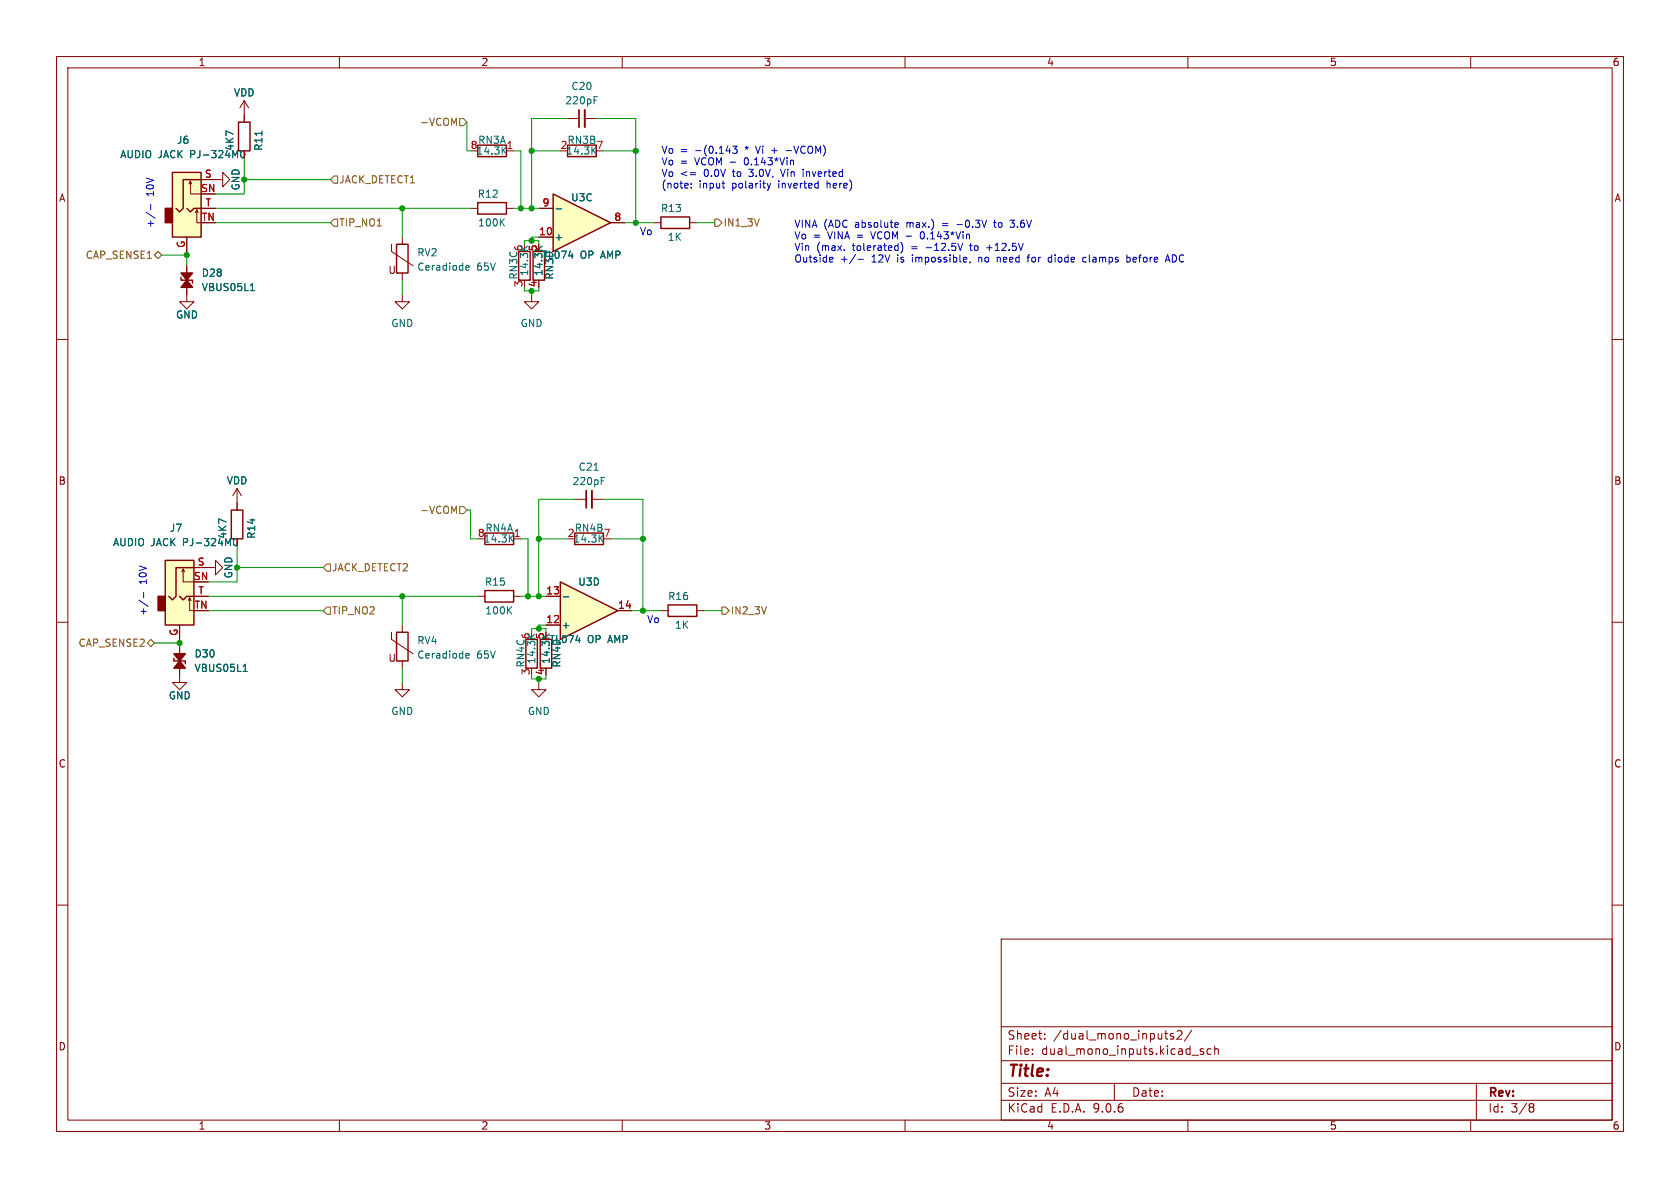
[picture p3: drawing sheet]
<svg xmlns="http://www.w3.org/2000/svg" width="297mm" height="210mm" viewBox="0 0 297 210" stroke-linecap="round" stroke-linejoin="round" font-family="sans-serif">
<g fill="none" stroke="#840000" stroke-width=".18">
<path d="M10 10h277v190h-277zM12 12h273v186h-273zM43.2 17.8l-.8 1.3M43.2 17.8l.7 1.3M43.2 17.8v2.5M60 10v2M110 10v2M160 10v2M210 10v2M260 10v2M10 60h2M285 60h2"/>
<path d="M41.9 86.4l-.8 1.2M41.9 86.4l.8 1.2M41.9 86.4v2.5M10 110h2M285 110h2M10 160h2M177 166h108v32h-108zM285 160h2M60 198v2M110 198v2M160 198v2M177 194.5h108"/>
<path d="M177 191.5h108M177 187.5h108M177 181.5h108M182.5 186.3v.1M182.5 185.5v.1M184.7 183.6v.1M184.7 182.8v.1M197 191.5v3M205.9 182.7h.6M206.3 183.7h.2M207.5 182.8l-.4-.1-.2 .2 .1 .2 .5 .2v.3h-.6M208.1 182.3l.6-.1 .2 .1 .1 .3-1 1.1h1"/>
<path d="M210 198v2M210.7 182.1l-1.3 2M210.7 186.5h1.2M212.7 185.5l-.3-.1-.2 .2v.2l.5 .2v.3h-.5M214.1 185.5l-.4-.1-.3 .3v.4l.1 .2h.6M214.7 185.5l.3-.1 .3 .1 .1 .9M214.7 184.9v1.5M260 198v2M261 191.5v6.5M270.6 195.1l.4 .1 .2 .2-.3 .3M270.6 195.7h.3M270.9 195.7l.2 .2 .1 .4-.2 .2-.4 .1"/>
</g>
<path d="M30.5 30.5h5.1v11.4h-5.1z" fill="#ffffc2"/>
<g fill="#840000" stroke="#840000" stroke-width=".25">
<path d="M29.2 36.8h1.3v2.6h-1.3z"/>
<path d="M33 49.5l1 1.3h-2z"/>
<path d="M32 48.3h2l-1 1.2z"/>
</g>
<path d="M30.5 30.5h5.1v11.4h-5.1zM33 36.8l.7 .7 .6-.7h1.3M35.6 31.8h-3.2v5l-.7 .7-.6-.7M42.2 21.6h2v5.1h-2zM84.5 35.8h5v2h-5zM84.5 25.7h5v2h-5zM32 49v.5h2v.5M70.1 43.2h2v5.1h-2zM91.7 44.5h2v5h-2z" fill="none" stroke="#840000" stroke-width=".25"/>
<g fill="none" stroke="#840000" stroke-width=".18">
<path d="M33.4 32.5l.3-.5v2.3h1.9M33.7 32l.2 .5M34.5 37.6l.3-.5v2.3h.8M34.8 37.1l.3 .5M35.6 31.8h3.8v-1.3l1.2 1.3-1.2 1.2v-1.2M35.6 36.8h2.5M43.2 20.3v1.3M43.2 26.7v1.2M83.2 36.8h1.3M89.5 36.8h1.3M89.5 26.7h1.3M33 47v6.3h1.3l-1.3 1.3-1.3-1.3h1.3"/>
<path d="M33 41.9v2.6M69.2 43.2v1.3l3.8 2.5M71.1 52.1v1.2h1.3l-1.3 1.3-1.3-1.3h1.3M71.1 41.9v1.3M71.1 48.3v1.2"/>
</g>
<path d="M42.7 26.7l.1-.1a.68 .68 0 0 1 .5 .6 .68 .68 0 0 1-.5 .7 .84 .84 0 0 1-.1-1.2zM46.3 23.2v.7M88.6 39.2l.6 .7M89 26.5l.5 .7M89.2 38.7l-.7 .7M89.5 26l-.7 .7M44.3 51.4h.7M44.5 50.3l.1-.2v1.3M82.4 47.6l.1 .2 .4-.1M82.4 47.1l.1-.2h.3l.2 .2v.1l-.6 .1M93.3 43.5l-.7 .6" fill="none" stroke="#006464" stroke-width=".18"/>
<path d="M29.2 99.1h5.1v11.4h-5.1z" fill="#ffffc2"/>
<g fill="#840000" stroke="#840000" stroke-width=".25">
<path d="M27.9 105.4h1.3v2.6h-1.3z"/>
<path d="M31.7 116.8l1.1 1.3h-2.1z"/>
<path d="M30.7 115.6h2.1l-1.1 1.2z"/>
</g>
<path d="M29.2 99.1h5.1v11.4h-5.1zM40.9 90.2h2v5.1h-2zM30.7 116.3v.5h2.1v.5M31.7 105.4l.7 .6 .6-.6h1.3M34.3 100.3h-3.2v5.1l-.6 .6-.7-.6M118.1 106.9h5.1v2.1h-5.1z" fill="none" stroke="#840000" stroke-width=".25"/>
<path d="M41.9 88.9v1.3M41.9 95.3v1.2M31.7 114.3v6.4h1.3l-1.3 1.2-1.2-1.2h1.2M31.7 110.5v2.5M32.1 101.1l.3-.5v2.3h1.9M32.4 100.6l.2 .5M33.3 106.2l.2-.5v2.3h.8M33.5 105.7l.3 .5M34.3 100.3h3.8v-1.2l1.3 1.2-1.3 1.3v-1.3M34.3 105.4h2.5M116.8 108h1.3M123.2 108h1.3" fill="none" stroke="#840000" stroke-width=".18"/>
<path d="M41.5 95.3l.1-.1a.68 .68 0 0 1 .4 .6 .68 .68 0 0 1-.4 .7 .84 .84 0 0 1-.1-1.2zM43 118.7h.7M43.2 117.6l.2-.2v1.3" fill="none" stroke="#006464" stroke-width=".18"/>
<path d="M99.1 102.9l10.1 5.1-10.1 5z" fill="#ffffc2"/>
<path d="M94.2 44.5h2.1v5h-2.1zM85.7 94.2h5.1v2.1h-5.1zM101.6 94.2h5.1v2.1h-5.1zM70.1 111.8h2v5h-2zM85.7 104.4h5.1v2h-5.1zM93 113h2v5.1h-2zM95.5 113h2v5.1h-2zM99.1 102.9l10.1 5.1-10.1 5z" fill="none" stroke="#840000" stroke-width=".25"/>
<g fill="none" stroke="#840000" stroke-width=".18">
<path d="M100.3 21h2.1M103.4 21h2M90.8 95.3h1.3M101.6 88.3h2M104.6 88.3h2.1M69.2 111.8v1.2l3.8 2.6M71.1 110.5v1.3M71.1 116.8v1.3M84.5 105.4h1.2M90.8 105.4h1.3M96.5 110.5h2.6M96.5 105.4h2.6"/>
<path d="M109.2 108h2.6M71.1 120.7v1.2h1.3l-1.3 1.3-1.3-1.3h1.3M95.2 120.7v1.2h1.3l-1.3 1.3-1.2-1.3h1.2"/>
</g>
<g fill="none" stroke="#006464" stroke-width=".18">
<path d="M105 17.7h.4M105 17.1h.6M95.8 43.5l-.7 .6M90.2 95.1l.6 .7M90.8 94.6l-.8 .7M105 83.1h.7M106.1 95.1l.5 .7M106.3 85h.4M106.3 84.4h.6M106.6 94.6l-.7 .7M82.4 116.2l.1 .1h.4M82.4 115.7l.1-.2h.3l.2 .2v.1l-.6 .1"/>
<path d="M89.9 107.8l.6 .7M90.5 107.3l-.8 .7M94.6 112.1l-.8 .5M97.1 112.1l-.7 .5M99.6 105.5h1"/>
</g>
<path d="M102.4 19.4v3.1M103.6 86.7v3.1" fill="none" stroke="#840000" stroke-width=".3"/>
<path d="M103.4 19.4v3.1M104.6 86.7v3.1" fill="none" stroke="#840000" stroke-width=".33"/>
<path d="M97.8 34.3l10.1 5.1-10.1 5.1z" fill="#ffffc2"/>
<path d="M97.8 34.3l10.1 5.1-10.1 5.1zM100.3 25.7h5.1v2h-5.1zM116.8 38.4h5.1v2h-5.1z" fill="none" stroke="#840000" stroke-width=".25"/>
<g fill="none" stroke="#840000" stroke-width=".18">
<path d="M35.6 36.8h2.5M35.6 31.8h2.5M43.2 20.3v1.3M43.2 26.7v1.2M95.2 36.8h2.6M107.9 39.4h2.6M115.6 39.4h1.2M121.9 39.4h1.3M33 41.9v2.6M33 47v1.3M33 50.8v1.3M94 52.1v1.2h1.2l-1.2 1.3-1.3-1.3h1.3"/>
<path d="M95.2 41.9h2.6M41.9 88.9v1.3M41.9 95.3v1.2M31.7 110.5v2.5M31.7 114.3v1.3M31.7 118.1v1.3M34.3 100.3h2.5M34.3 105.4h2.5M96.5 105.4h2.6M96.5 110.5h2.6M109.2 108h2.6"/>
</g>
<g fill="none" stroke="#006464" stroke-width=".18">
<path d="M42.7 26.7l.1-.1a.68 .68 0 0 1 .5 .6 .68 .68 0 0 1-.5 .7 .84 .84 0 0 1-.1-1.2zM46.3 23.2v.7M98.3 36.9h1M104.8 26.5l.6 .7M105.4 26l-.7 .7M44.3 51.4h.7M44.5 50.3l.1-.2v1.3M95.8 43.5l-.7 .6M41.5 95.3l.1-.1a.68 .68 0 0 1 .4 .6 .68 .68 0 0 1-.4 .7 .84 .84 0 0 1-.1-1.2zM43 118.7h.7M43.2 117.6l.2-.2v1.3M97.1 112.1l-.7 .5"/>
<path d="M99.6 105.5h1"/>
</g>
<path d="M59.1 31.1h.6v1.3h-.6l-.7-.6zM59.1 38.7h.6v1.3h-.6l-.7-.6zM80.3 21.8l.4-.9v1.3M81.3 21h.6l.6 .6-.6 .6h-.6zM126.4 38.7h.6l.6 .7-.6 .6h-.6zM27.3 45.1l.6-.6 .7 .6-.7 .6zM57.8 99.7h.6v1.3h-.6l-.7-.7zM80.3 90.4l.4-.9v1.2M81.3 89.5h.6l.6 .7-.6 .6h-.6zM26 113.7l.7-.7 .6 .7-.6 .6zM57.8 107.3h.6v1.3h-.6l-.7-.6zM127.6 107.3h.7l.6 .7-.6 .6h-.7z" fill="none" stroke="#725600" stroke-width=".18"/>
<g fill="none" stroke="#009600" stroke-width=".18">
<path d="M38.1 39.4h20.3M38.1 36.8h45.1M38.1 34.3h5.1M43.2 27.9v3.9h15.2M71.1 36.8v5.1M82.5 21.6v5.1h.7M90.8 26.7h1.3v10.1M90.8 36.8h4.4M94 26.7h5.1M100.3 21h-6.3v15.8M105.4 21h7v18.4M106.7 26.7h5.7"/>
<path d="M110.5 39.4h5.1M123.2 39.4h3.2M28.6 45.1h4.4M33 44.5v2.5M71.1 49.5v2.6M92.7 43.2v-.7h2.5v.7M92.7 50.8v.6h1.3v.7M95.2 41.9h-1.2v.6M41.9 96.5v3.8h15.2M82.5 90.2h.7v5.1h1.3M92.1 95.3h1.2v10.1M95.2 95.3h5.1"/>
<path d="M101.6 88.3h-6.4v17.1M106.7 88.3h7v19.7M107.9 95.3h5.8M27.3 113.7h4.4M31.7 113v1.3M36.8 108h20.3M36.8 105.4h47.7M36.8 102.9h5.1M71.1 105.4v5.1M71.1 118.1v2.6M92.1 105.4h4.4M94 119.4v.6h1.2v.7"/>
<path d="M94 111.8v-.7h2.5v.7M96.5 110.5h-1.3v.6M111.8 108h5M124.5 108h3.1"/>
</g>
<g fill="none" stroke="#0000c2" stroke-width=".18">
<path d="M25.8 37.5l1.6 1.1M26.7 36.1v1M122 30.5h1M122 30.9h1M122.2 33.1v.1M122.2 32.5v.1M127.6 32.4h.5M127.9 33.2h.2M128.4 26.7h.8M129.5 25.8h.8l-.4 .5 .3 .1v.6l-.1 .1-.6-.1M133.6 25.8l.4 1.3M135.6 32.4l.3 .8"/>
<path d="M135.9 33.2l-.1 .3M136.2 32.4l-.3 .8M136.4 26.6h1M138 29.9l.4 1.3M139 26.6h.9M140.1 28.3l.2 .2v.7M142 29.9v.1M142 30.4v.8M158.4 39.3l.4 .1v.2l-.6 .2M169.2 39.7h.9M175.6 39.3h.5M175.8 38.9v1.1l.3 .2"/>
<path d="M178.5 38.9h.8l-.4 .5 .3 .1M146.8 45.5h.4l.1 .3-.6 .1M147.2 46.3h-.4M149.3 44.2v.1M151.3 45l-1.1 1.6M151.7 45.8h1M153.9 41l.4 1.2M158.8 40.1l-.4 .1M159.3 42.9a1.49 1.49 0 0 1 0 1.8M162.8 41.2v.8l.3 .2M170.2 43l-.4 1.3M171.4 43.4h.5"/>
<path d="M171.5 46.3l-.1 .2M171.6 43v1.2M173 45.5v.8M173.2 45.5l-.2 .1M174.4 43.8h1M176.3 45.5v.8M176.7 45.5l-.4 .1M178.6 40.1h.6M181.6 45.5h.4M182 45.1l-.3 .1v1.1M185.4 46.3h.5M185.4 45.5h.5"/>
<path d="M185.9 45.1v1.2M191.4 46.1l.3 .2h.3M192 45.5h-.3l-.3 .2M199.2 45.5h.4l.2 .2-.1 .6h-.5M199.2 45.1v1.2M200.4 45.5v.8M200.9 45.8l-.6 .1M206 46.3l.4-1.2 .4 1.2M206.1 46h.6M207.6 45.1h-.3v1.2h.3M24.5 106.1l1.7 1.1M25.4 104.7v1"/>
</g>
<g fill="#009600" stroke="#009600" stroke-width=".18">
<circle cx="94" cy="26.7" r=".46"/>
<circle cx="113.7" cy="95.3" r=".46"/>
<circle cx="112.4" cy="26.7" r=".46"/>
<circle cx="112.4" cy="39.4" r=".46"/>
<circle cx="94" cy="36.8" r=".46"/>
<circle cx="43.2" cy="31.8" r=".46"/>
<circle cx="33" cy="45.1" r=".46"/>
<circle cx="92.1" cy="36.8" r=".46"/>
<circle cx="71.1" cy="36.8" r=".46"/>
<circle cx="31.7" cy="113.7" r=".46"/>
<circle cx="41.9" cy="100.3" r=".46"/>
<circle cx="113.7" cy="108" r=".46"/>
<circle cx="95.2" cy="95.3" r=".46"/>
<circle cx="93.3" cy="105.4" r=".46"/>
<circle cx="95.2" cy="105.4" r=".46"/>
<circle cx="94" cy="42.5" r=".46"/>
<circle cx="94" cy="51.4" r=".46"/>
<circle cx="71.1" cy="105.4" r=".46"/>
<circle cx="95.2" cy="120" r=".46"/>
<circle cx="95.2" cy="111.1" r=".46"/>
</g>
<text font-size="2.8" fill="#840000" x="178" y="190.9">Title:</text>
<g font-size="2.1" fill="#840000">
<text x="178" y="184">Sheet:</text>
<text x="186.2" y="184">/dual_mono_inputs2/</text>
<text x="178" y="186.7">File:</text>
<text x="184.1" y="186.7">dual_mono_inputs.kicad_sch</text>
<text x="178" y="196.9">KiCad</text>
<text x="178" y="194.1">Size:</text>
<text x="184.7" y="194.1">A4</text>
<text x="185.7" y="196.9">E.D.A.</text>
<text x="193.3" y="196.9">9.0.6</text>
<text x="200" y="194.1">Date:</text>
<text x="263" y="194.3">Rev:</text>
<text x="263" y="196.9">Id:</text>
<text x="267.1" y="196.9">3/8</text>
</g>
<g font-size="1.8" fill="#840000">
<text x="35" y="11.9">1</text>
<text x="85" y="11.9">2</text>
<text x="135" y="11.9">3</text>
<text x="185" y="11.9">4</text>
<text x="235" y="11.9">5</text>
<text x="285" y="11.9">6</text>
<text x="10.3" y="35.9">A</text>
<text x="285.3" y="35.9">A</text>
<text x="68.6" y="48.6">U</text>
<text x="10.3" y="85.9">B</text>
<text x="285.3" y="85.9">B</text>
<text x="68.6" y="117.2">U</text>
<text x="10.3" y="135.9">C</text>
<text x="285.3" y="135.9">C</text>
<text x="10.3" y="185.9">D</text>
<text x="285.3" y="185.9">D</text>
<text x="35" y="199.9">1</text>
<text x="85" y="199.9">2</text>
<text x="135" y="199.9">3</text>
<text x="185" y="199.9">4</text>
<text x="235" y="199.9">5</text>
<text x="285" y="199.9">6</text>
</g>
<g font-size="1.8" fill="#006464">
<text x="41.3" y="17.2">VDD</text>
<text x="100.9" y="16.1">C20</text>
<text x="99.8" y="18.6">220pF</text>
<text x="21.2" y="28.2">AUDIO JACK</text>
<text x="31.2" y="25.6">J6</text>
<text x="33.7" y="28.2">PJ-324M0</text>
<text x="41.5" y="26.8" transform="rotate(-90 41.5 26.8)">4K7</text>
<text x="46.6" y="26.8" transform="rotate(-90 46.6 26.8)">R11</text>
<text x="83.1" y="26.4">8</text>
<text x="84.1" y="27.5">14.3K</text>
<text x="84.4" y="25.6">RN3A</text>
<text x="99" y="26.4">2</text>
<text x="100" y="27.5">14.3K</text>
<text x="100.2" y="25.6">RN3B</text>
<text x="105.3" y="26.4">7</text>
<text x="42.6" y="33.8" transform="rotate(-90 42.6 33.8)">GND</text>
<text x="84.4" y="35.2">R12</text>
<text x="100.9" y="35.8">U3C</text>
<text x="84.4" y="40.2">100K</text>
<text x="116.7" y="37.7">R13</text>
<text x="73.7" y="45.5">RV2</text>
<text x="92.5" y="44.5" transform="rotate(-90 92.5 44.5)">6</text>
<text x="95.8" y="45.9">TL074</text>
<text x="97.9" y="42.8">+</text>
<text x="102.6" y="45.9">OP AMP</text>
<text x="118" y="42.8">1K</text>
<text x="35.6" y="49.1">D28</text>
<text x="35.6" y="51.7">VBUS05L1</text>
<text x="73.7" y="48">Ceradiode</text>
<text x="84.3" y="48">65V</text>
<text x="91.7" y="49.5" transform="rotate(-90 91.7 49.5)">RN3C</text>
<text x="93.6" y="48.9" transform="rotate(-90 93.6 48.9)">14.3K</text>
<text x="96.1" y="48.9" transform="rotate(-90 96.1 48.9)">14.3K</text>
<text x="98" y="49.5" transform="rotate(-90 98 49.5)">RN3D</text>
<text x="31" y="56.5">GND</text>
<text x="69.1" y="58">GND</text>
<text x="91.9" y="58">GND</text>
<text x="102.2" y="83.4">C21</text>
<text x="40" y="85.8">VDD</text>
<text x="101.1" y="86">220pF</text>
<text x="29.9" y="94.2">J7</text>
<text x="40.2" y="95.3" transform="rotate(-90 40.2 95.3)">4K7</text>
<text x="45.3" y="95.3" transform="rotate(-90 45.3 95.3)">R14</text>
<text x="84.4" y="95">8</text>
<text x="85.7" y="94.2">RN4A</text>
<text x="100.3" y="95">2</text>
<text x="101.5" y="94.2">RN4B</text>
<text x="106.6" y="95">7</text>
<text x="19.9" y="96.7">AUDIO JACK</text>
<text x="32.4" y="96.7">PJ-324M0</text>
<text x="85.4" y="96.1">14.3K</text>
<text x="101.3" y="96.1">14.3K</text>
<text x="41.3" y="102.3" transform="rotate(-90 41.3 102.3)">GND</text>
<text x="85.6" y="103.7">R15</text>
<text x="102.1" y="103.7">U3D</text>
<text x="118" y="106.3">R16</text>
<text x="85.7" y="108.8">100K</text>
<text x="93.7" y="113.1" transform="rotate(-90 93.7 113.1)">6</text>
<text x="97.1" y="113.9">TL074</text>
<text x="99.2" y="111.4">+</text>
<text x="103.8" y="113.9">OP AMP</text>
<text x="119.2" y="111.4">1K</text>
<text x="34.3" y="116.4">D30</text>
<text x="34.3" y="119">VBUS05L1</text>
<text x="73.7" y="114.1">RV4</text>
<text x="73.7" y="116.6">Ceradiode</text>
<text x="84.3" y="116.6">65V</text>
<text x="92.9" y="118.1" transform="rotate(-90 92.9 118.1)">RN4C</text>
<text x="94.8" y="117.5" transform="rotate(-90 94.8 117.5)">14.3K</text>
<text x="97.4" y="117.5" transform="rotate(-90 97.4 117.5)">14.3K</text>
<text x="99.3" y="118.1" transform="rotate(-90 99.3 118.1)">RN4D</text>
<text x="29.7" y="123.8">GND</text>
<text x="69.1" y="126.6">GND</text>
<text x="93.2" y="126.6">GND</text>
</g>
<g font-size="1.8" fill="#725600">
<text x="74.2" y="22.5">-VCOM</text>
<text x="59.9" y="32.6">JACK_DETECT1</text>
<text x="59.9" y="40.2">TIP_NO1</text>
<text x="127.8" y="40.2">IN1_3V</text>
<text x="15.1" y="45.9">CAP_SENSE1</text>
<text x="74.2" y="91">-VCOM</text>
<text x="58.6" y="101.2">JACK_DETECT2</text>
<text x="58.6" y="108.8">TIP_NO2</text>
<text x="129.1" y="108.8">IN2_3V</text>
<text x="13.8" y="114.5">CAP_SENSE2</text>
</g>
<g font-size="1.8" fill="#a90000">
<text x="89.5" y="26.4">1</text>
<text x="35.5" y="34">SN</text>
<text x="36.1" y="31.5">S</text>
<text x="35.6" y="39.1">TN</text>
<text x="36.2" y="36.6">T</text>
<text x="95.2" y="41.7">10</text>
<text x="95.8" y="36.6">9</text>
<text x="108.5" y="39.1">8</text>
<text x="32.8" y="43.9" transform="rotate(-90 32.8 43.9)">G</text>
<text x="95" y="44.5" transform="rotate(-90 95 44.5)">5</text>
<text x="92.5" y="50.9" transform="rotate(-90 92.5 50.9)">3</text>
<text x="95" y="50.9" transform="rotate(-90 95 50.9)">4</text>
<text x="90.7" y="95">1</text>
<text x="34.9" y="100.1">S</text>
<text x="34.2" y="102.6">SN</text>
<text x="34.3" y="107.7">TN</text>
<text x="35" y="105.2">T</text>
<text x="96.5" y="105.2">13</text>
<text x="109.2" y="107.7">14</text>
<text x="31.5" y="112.5" transform="rotate(-90 31.5 112.5)">G</text>
<text x="96.3" y="113.1" transform="rotate(-90 96.3 113.1)">5</text>
<text x="96.5" y="110.2">12</text>
<text x="93.7" y="119.5" transform="rotate(-90 93.7 119.5)">3</text>
<text x="96.3" y="119.5" transform="rotate(-90 96.3 119.5)">4</text>
</g>
<g font-size="1.8" fill="#0000c2">
<text x="116.8" y="27.3">Vo</text>
<text x="116.8" y="29.3">Vo</text>
<text x="120.2" y="27.3">=</text>
<text x="120.2" y="29.3">=</text>
<text x="123" y="27.3">-(0.143</text>
<text x="123" y="29.3">VCOM -</text>
<text x="132" y="27.3">*</text>
<text x="132" y="29.3">0.143*Vin</text>
<text x="134.2" y="27.3">Vi</text>
<text x="137" y="27.3">+</text>
<text x="139.8" y="27.3">-VCOM)</text>
<text x="27.3" y="34.7" transform="rotate(-90 27.3 34.7)">10V</text>
<text x="116.8" y="31.4">Vo</text>
<text x="116.8" y="33.4">(note:</text>
<text x="120.2" y="31.4">&lt;=</text>
<text x="123.6" y="33.4">input</text>
<text x="124.6" y="31.4">0.0V</text>
<text x="129.5" y="33.4">polarity</text>
<text x="129.8" y="31.4">to</text>
<text x="132.9" y="31.4">3.0V,</text>
<text x="137.9" y="33.4">inverted</text>
<text x="138.8" y="31.4">Vin</text>
<text x="142.8" y="31.4">inverted</text>
<text x="146.6" y="33.4">here)</text>
<text x="27.3" y="40.4" transform="rotate(-90 27.3 40.4)">+/-</text>
<text x="113" y="41.7">Vo</text>
<text x="140.3" y="40.4">VINA (ADC</text>
<text x="151.3" y="40.4">absolute</text>
<text x="160.5" y="40.4">max.)</text>
<text x="167" y="40.4">=</text>
<text x="169.8" y="40.4">-0.3V</text>
<text x="176.6" y="40.4">to</text>
<text x="179.7" y="40.4">3.6V</text>
<text x="140.3" y="42.4">Vo</text>
<text x="140.3" y="44.4">Vin</text>
<text x="140.3" y="46.5">Outside</text>
<text x="143.7" y="42.4">=</text>
<text x="144.3" y="44.4">(max.</text>
<text x="146.5" y="42.4">VINA =</text>
<text x="148.6" y="46.5">+/-</text>
<text x="150.8" y="44.4">tolerated)</text>
<text x="154.2" y="46.5">12V</text>
<text x="154.5" y="42.4">VCOM -</text>
<text x="158.9" y="46.5">is</text>
<text x="161.4" y="44.4">=</text>
<text x="161.7" y="46.5">impossible,</text>
<text x="163.6" y="42.4">0.143*Vin</text>
<text x="164.1" y="44.4">-12.5V</text>
<text x="172.2" y="44.4">to</text>
<text x="173.6" y="46.5">no</text>
<text x="175.2" y="44.4">+12.5V</text>
<text x="177.1" y="46.5">need</text>
<text x="182.8" y="46.5">for</text>
<text x="186.6" y="46.5">diode</text>
<text x="192.9" y="46.5">clamps</text>
<text x="200.8" y="46.5">before</text>
<text x="208" y="46.5">ADC</text>
<text x="26" y="103.3" transform="rotate(-90 26 103.3)">10V</text>
<text x="26" y="109" transform="rotate(-90 26 109)">+/-</text>
<text x="114.3" y="110.2">Vo</text>
</g>
</svg>
